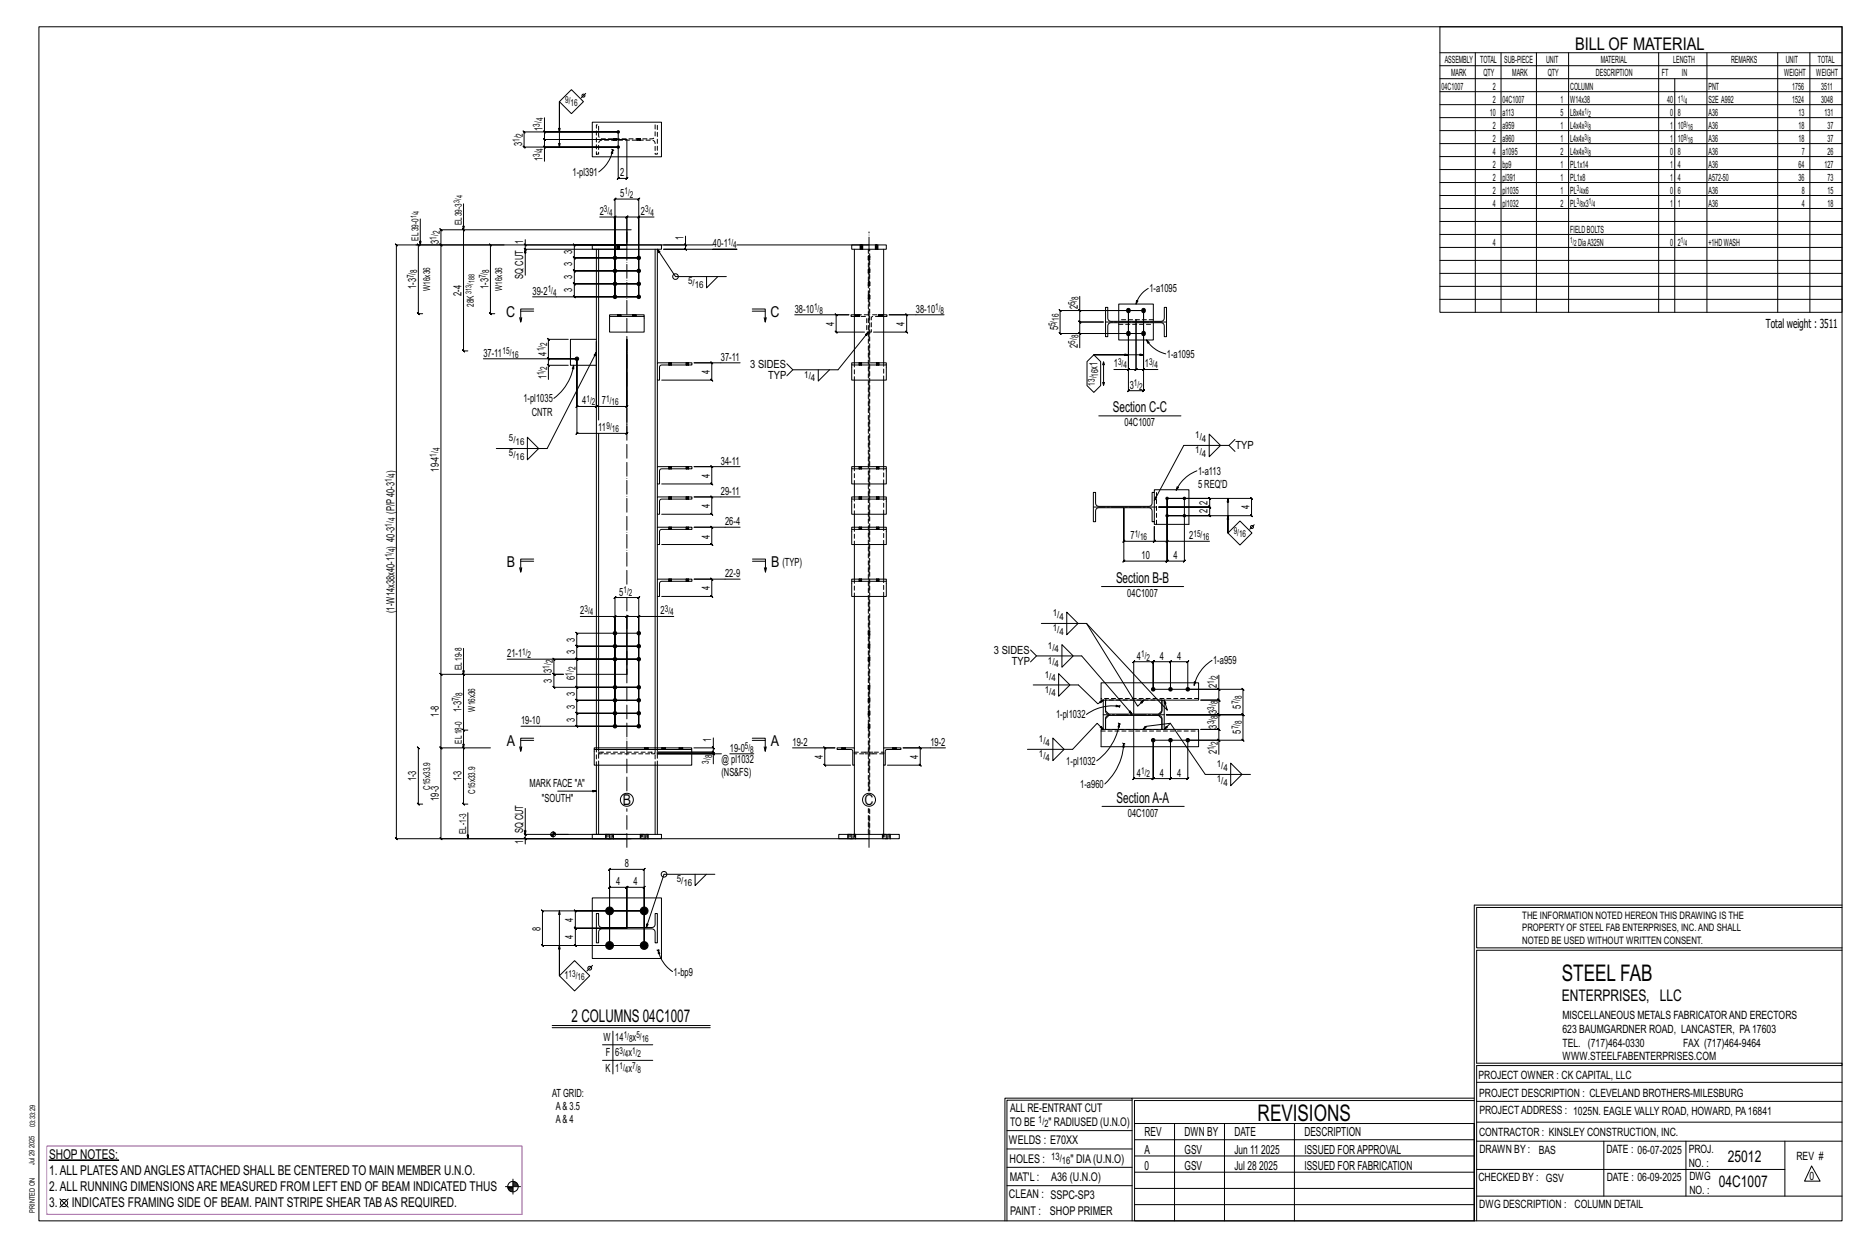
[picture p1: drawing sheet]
<svg xmlns="http://www.w3.org/2000/svg" width="914mm" height="610mm" viewBox="0 0 914 610" stroke-linecap="round" stroke-linejoin="round" font-family="sans-serif">
<g fill="#000" stroke="#000" stroke-width=".49">
<path d="M24 568h34z"/>
<circle cx="303" cy="72" r=".6"/>
<circle cx="303" cy="65" r=".6"/>
<circle cx="301" cy="133" r=".9"/>
<circle cx="301" cy="139" r=".9"/>
<circle cx="301" cy="126" r=".9"/>
<circle cx="313" cy="139" r=".9"/>
<circle cx="313" cy="126" r=".9"/>
<circle cx="313" cy="133" r=".9"/>
<circle cx="301" cy="145" r=".9"/>
<circle cx="313" cy="145" r=".9"/>
<circle cx="552" cy="152" r="1"/>
<circle cx="560" cy="152" r="1"/>
<circle cx="282" cy="176" r=".9"/>
<circle cx="552" cy="163" r="1"/>
<circle cx="560" cy="163" r="1"/>
<circle cx="571" cy="252" r=".6"/>
<circle cx="571" cy="244" r=".6"/>
<circle cx="580" cy="252" r=".6"/>
<circle cx="580" cy="244" r=".6"/>
<circle cx="301" cy="316" r=".9"/>
<circle cx="301" cy="310" r=".9"/>
<circle cx="313" cy="316" r=".9"/>
<circle cx="313" cy="310" r=".9"/>
<circle cx="301" cy="336" r=".9"/>
<circle cx="301" cy="322" r=".9"/>
<circle cx="313" cy="322" r=".9"/>
<circle cx="313" cy="336" r=".9"/>
<circle cx="564" cy="337" r=".9"/>
<circle cx="573" cy="337" r=".9"/>
<circle cx="581" cy="337" r=".9"/>
<circle cx="301" cy="343" r=".9"/>
<circle cx="301" cy="349" r=".9"/>
<circle cx="301" cy="355" r=".9"/>
<circle cx="313" cy="343" r=".9"/>
<circle cx="313" cy="349" r=".9"/>
<circle cx="313" cy="355" r=".9"/>
<circle cx="564" cy="362" r=".9"/>
<circle cx="573" cy="362" r=".9"/>
<circle cx="581" cy="362" r=".9"/>
<circle cx="298" cy="446" r="1.9"/>
<circle cx="315" cy="446" r="1.9"/>
<circle cx="298" cy="463" r="1.9"/>
<circle cx="315" cy="463" r="1.9"/>
</g>
<g fill="none" stroke="#000" stroke-width=".49">
<path d="M19 13h883v584h-883zM705 13h197v140h-197zM705 26h197M705 32h197M705 39h197M722 26v127M735 26v127M752 26v127M768 26v127M812 26v127M820 39v114M836 26v127"/>
<path d="M870 26v127M886 26v127M267 58v7h36h-46l-1-1 1 1v7l-1-1 1 1h46h-36v7M280 44l6 6-6 6-6-6zM287 46l-3 2M290 60h34v17h-34zM705 45h197M705 51h197M705 58h197M266 71l1 1zM266 64l1 1zM267 65v3h-1l1 1v-1h40h-40h-1l1 1v-1v4"/>
<path d="M274 65v-15v22M299 73h1M300 73v2h-1zM300 73a17 17 0 0 1-7 11M300 73v1M300 68h.1M300 69h.1M302 68h.1M302 69h.1M303 65v22l-1 1 1-1h4l-1 1 1-1v-18M312 68h.1M312 69h.1"/>
<path d="M314 68h.1M314 69h.1M705 64h197M705 70h197M705 77h197M227 100v72l-1-1 1 1h2M705 83h197M705 89h197M705 96h197M204 119l1 1zM205 120v33h-1l1 1v-1h2M206 107v13"/>
<path d="M215 119l1 1zM226 112l1 1zM240 119l1 1zM240 120v33l1 1-1-1h2M247 120h-31l-1-1 1 1v210M257 119l1 1zM257 117v3h50h-26v-1l1 1h-1v6l1 1-1-1h32h-32l1 1-1-1v7v-1l1 1h-1h32h-32v-1l1 1h-1v6v-1l1 1h-1h32h-32v-1l1 1h-1v6l1 1-1-1h32h-52M257 120v2v-1l1 1h-1h50M290 120h34v2h-34zM294 106h7v39v-48v1l1-1h-1h12l-1 1 1-1v48v-39h7M301 106h6l-1 1 1-1v14v-14l-1 1 1-1h6M302 106l-1 1z"/>
<path d="M302 120h.1M303 120h.1M309 112h-93h-1l1 1v-1v8h-12M313 106l-1 1zM335 119l1 1zM336 120v2l-1-1 1 1h-11h36h-12M336 116v4h-11M349 120h-155v-1l1 1h-1v290l1 1-1-1h231M361 120h64M417 120h17v2h-17zM421 120h.1M422 120h.1"/>
<path d="M428 120h.1M430 120h.1M705 102h197M705 108h197M705 115h197M257 122v13M292 122v244M293 122v84M302 122h.1M303 122h.1M321 122v244M346 135v6l5-6"/>
<path d="M356 135h-25l-9-13 1 1-1 1v-2v56M418 122v56M421 122h.1M422 122h.1M425 138h.1M425 140h.1M425 132h.1M425 133h.1M425 125h.1M425 127h.1M426 138h.1M426 140h.1"/>
<path d="M426 132h.1M426 133h.1M426 125h.1M426 127h.1M428 122h.1M430 122h.1M433 122v56M705 121h197M705 127h197M705 134h197M254 155l1 3M255 152h6"/>
<path d="M261 151h-6v7v-3M298 154h17v1h-17zM298 155v7h17v-7M368 151h7v7v-3M368 152h7M374 155l1 3M389 154h27h-7l1 1-1-1v8l1 1-1-1h14M418 154h-1v1h1M419 154h.1M419 155h.1M421 154h.1M421 155h.1"/>
<path d="M425 144h.1M425 146h.1M426 144h.1M426 146h.1M430 154h.1M430 155h.1M432 154h.1M432 155h.1M433 154h1v1h-1M462 154h-27h9h-1l1 1v-1v8h-1l1 1v-1h-16M528 151l1 1zM529 145v7h31h-41l-1-1 1 1v11h-1l1 1v-1h41h-31v7"/>
<path d="M529 152v6l-1-1 1 1h11h-11l-1-1 1 1v5M541 150h1v6l2 1h25l1-1v-6h1v15h-1v-6l-2-1h-25l-1 1v6h-1zM548 158v8h17v-8M548 157v-8h17v8M556 147h1l-1 2zM562 141a13 13 0 0 0-6 8M705 140h197M705 146h197M237 176h45M268 178l1 1zM278 179h-10v7M278 166h-10l1 1-1-1v10v-1l1 1h-1h14h-14v-1l1 1h-1v3"/>
<path d="M281 179v2l-1-1zM281 179a25 25 0 0 1-10 16M282 176v23l1-1-1 1h10h-1l1-1v1v-32v32h-1l1-1v1h15h-1l1-1v1v-33v46l-1 1 1-1h-25h1l-1 1v-1zM292 166h-13v13h13M292 172l-24 47h-25M322 178h17v1h-16v1v6h-1zM327 177v1M327 179h.1M329 177v1M329 179h.1M336 177v1M336 179h.1"/>
<path d="M337 177v1M337 179h.1M362 178h-22h8v-1l1 1h-1v8v-1l1 1h-1h-24M417 178h17v1h-17zM417 179v7h17v-7M421 177v1M421 179h.1M422 177v1M422 179h.1M425 162l-15 19h-22l-3-3M429 177v1M429 179h.1"/>
<path d="M430 177v1M430 179h.1M528 163l1 1zM532 177l3-3 4 3v12l-4 3-3-3zM540 178v-1l1 1M540 177v11l1-1M552 174h-17h25M561 166l2 2h-1zM561 166a15 15 0 0 0 10 7M322 186v42M388 181l-3 3M401 181v5l5-5"/>
<path d="M418 186v42M433 186v42M540 187v1M545 181h7v-29v39v1l1-1h-1h8l-1 1 1-1v-39v29h7M552 181h4l1-1-1 1v-25v25l1-1-1 1h4M553 180l-1 1zM560 180l-1 1zM258 214l6 5-6 6zM293 212v154M538 203h40M592 212l5 6-5 5zM602 218l3 3"/>
<path d="M605 215l-3 3h-23l-14 27M322 228h17v1h-16v1v7h-1zM322 237v6M327 228h.1M327 229h.1M329 228h.1M329 229h.1M336 228h.1M336 229h.1M337 228h.1M337 229h.1M362 228h-22h8l1 1-1-1v9v-1l1 1h-1h-24"/>
<path d="M417 228h17v1h-17zM417 229v8h17v-8M418 237v6M421 228h.1M421 229h.1M422 228h.1M422 229h.1M429 228h.1M429 229h.1M430 228h.1M430 229h.1M433 237v6"/>
<path d="M576 238h1l-1 2zM586 230a18 18 0 0 0-10 10M322 258h17v1h-16v1v6h-1zM322 243h17v1h-16v1v7h-1zM322 252v6M327 243h.1M327 244h.1M327 258h.1M327 259h.1M329 243h.1M329 244h.1M329 258h.1"/>
<path d="M329 259h.1M336 243h.1M336 244h.1M336 258h.1M336 259h.1M337 243h.1M337 244h.1M337 258h.1M337 259h.1M362 258h-22h8v-1l1 1h-1v8l1 1-1-1h-24M362 243h-22h8l1 1-1-1v9v-1l1 1h-1h-24M417 258h17v1h-17z"/>
<path d="M417 243h17v1h-17zM417 259v7h17v-7M417 244v8h17v-8M418 252v6M421 243h.1M421 244h.1M421 258h.1M421 259h.1M422 243h.1M422 244h.1M422 258h.1M422 259h.1"/>
<path d="M429 243h.1M429 244h.1M429 258h.1M429 259h.1M430 243h.1M430 244h.1M430 258h.1M430 259h.1M433 252v6M565 241v-1h17v17h-17v-16h-1v6l-2 1h-25l-1-2v-5h-1v14h1v-6l2-1 25 1 1 1v5h1M571 244h42l-1-1 1 1v8h-1l1 1v-1h-42h21l1 1-1-1v-4l1 1-1-1h-25h25l1 1-1-1v-4h1l-1-1v1zM571 252v13h21"/>
<path d="M580 244v31v-1l-1 1h1h-9l1-1-1 1v-31v31l1-1-1 1h-21l1-1-1 1v-27v17l1-1-1 1h15l1-1-1 1v-7v7l1-1-1 1h6M601 244v17v-9M614 257l-2 2M254 278l1 2M255 275h6M261 274h-6v6v-2M322 266v17M368 274h7v6v-2M368 275h7M374 278l1 2M418 266v17M433 266v17"/>
<path d="M571 265l1-1-1 1zM601 261l6-6 6 6-6 6zM322 283h17v1h-16v1v7h-1zM322 292v74M327 283h.1M327 284h.1M329 283h.1M329 284h.1M336 283h.1M336 284h.1M337 283h.1M337 284h.1"/>
<path d="M362 283h-22h8l1 1-1-1v9v-1l1 1h-1h-24M417 283h17v1h-17zM417 284v8h17v-8M418 292v74M421 283h.1M421 284h.1M422 283h.1M422 284h.1M429 283h.1M429 284h.1M430 283h.1M430 284h.1"/>
<path d="M433 292v74M522 299l6 6-6 6zM539 287h40M227 317v40h-1l1 1v-1h2M284 302h17v53v-63v1l1-1h-1h12l-1 1 1-1v63v-53h17M301 302l1-1zM301 302h6h-1l1-1v1v28v-28h-1l1-1v1h6M312 302l1-1zM313 310h-31v-1l1 1h-1v6l1 1-1-1h31h-31l1 1-1-1v6l1 1-1-1h31h-31l1 1-1-1v14l1 1-1-1h31h-31l1 1-1-1v7v-1l1 1h-1h31h-31v-1l1 1h-1v6v-1l1 1h-1h31h-31v-1l1 1h-1v6l1 1-1-1h31h-58M425 309h.1M425 311h.1M425 315h.1"/>
<path d="M425 317h.1M426 309h.1M426 311h.1M426 315h.1M426 317h.1M504 318l3 3h22l25 28M510 305h22M520 315l5 6-5 5zM532 305l39 42-1-4 1 1h-1v-1h17v-9h-48v9h1M532 305l25 41 3-3M215 329l1 1zM226 329l1 1z"/>
<path d="M248 322h65M270 330h-54l-1-1 1 1v36M282 330h25zM301 322h-30l1 1-1-1v8v-1l1 1h-1h5h-5v-1l1 1h-1v6l1 1-1-1h42M425 335h.1M425 337h.1M425 322h.1M425 323h.1M426 335h.1M426 337h.1M426 322h.1M426 323h.1"/>
<path d="M506 335h22l9 9 3-1M507 321l-3 3M518 330l6 5-6 6zM564 337h44l1 1-1-1v13v-1l1 1h-1h-37h37v-1l1 1h-1v12l1 1-1-1h-44M585 334v1zM593 323a20 20 0 0 0-8 12M596 337l1 1zM597 330v7h-16v-13l1-1-1 1h-8v-1l-1 1h1v13v-13v-1l-1 1h1h-9l1-1-1 1v13v-13l1-1-1 1h-9v-1l-1 1h1v25M597 337v6l-1-1 1 1h-9h9l-1-1 1 1v7l-1-1 1 1h-26h26l-1-1 1 1v7l-1-1 1 1h-9h9l-1-1 1 1v5M227 353v40h-1l1 1v-1h2M425 342h.1M425 343h.1"/>
<path d="M425 348h.1M425 350h.1M425 354h.1M425 356h.1M426 342h.1M426 343h.1M426 348h.1M426 350h.1M426 354h.1M426 356h.1M540 343h1v5l2 1h25l1-1v-5h1v14h17v8h-48v-8h1zM543 350l-2 2v5v-5l1-2h26l1 2v5l2-1v-1l-1 2 3-3 17 25h22"/>
<path d="M543 349l-2-1v-5h28v5l-2 1M546 345l2 1h-2zM547 354h1M548 354v2h-1zM548 354a28 28 0 0 1-11 18M548 354h.1M548 346a22 22 0 0 0-16 4M548 346h.1M548 345v1M555 350v31h-1l1-1v1h9l1-1-1 1v-19v19l1-1-1 1h9h-1l1-1v1v-19v19h-1l1-1v1h8l1-1-1 1v-19h16v7M567 350l2 2v5h-29l-3-3-12 13h-22M573 354l-12 1-1 2 1-2v1l-1 1"/>
<path d="M204 365l1 1zM205 366v27h-1l1 1v-1h2M215 365l1 1zM226 365l1 1zM240 366h-24l-1-1 1 1v44h-1l1 1v-1h93M254 365l1 3M255 362h6M261 361h-6v7v-3M291 366h48v1h-48zM291 367v7h48v-7M292 374v34M293 374v34"/>
<path d="M316 366h.1M316 367h.1M317 366h.1M317 367h.1M321 374v34M322 374v34M324 366h.1M324 367h.1M326 366h.1M326 367h.1M332 366h.1M332 367h.1"/>
<path d="M334 366h.1M334 367h.1M349 368l1 1zM349 365l1 1zM349 366v2l1 1-1-1h-27h27l1 1-1-1v1M349 361v5h-9M353 369h-31h27v5M357 369h12M368 361h7v7v-3M368 362h7M374 365l1 3M388 366h21h-5l-1-1 1 1v8h-1l1 1v-1h12"/>
<path d="M410 366h8v8h-1v-7h-7zM412 366h.1M412 367h.1M414 366h.1M414 367h.1M418 374v34M433 366h8v1h-7l-1 7zM433 374v34M437 366h.1M437 367h.1M439 366h.1M439 367h.1"/>
<path d="M463 366h-21h8v-1l1 1h-1v8l1 1-1-1h-16M515 361l6 6-6 5zM550 364h.1M550 364v2v-1zM550 364a29 29 0 0 1-9 20M550 364h1M596 362l1 1zM602 373l6 6-6 5zM229 398v12M257 396v12M273 387h19M539 395h41"/>
<path d="M257 410l1 1zM269 408h9M270 408h1M270 409h1M271 407v3M271 408h1M271 407h1M271 407h.1M290 408h34v2h-34zM296 408h.1M296 410h.1M300 408h.1"/>
<path d="M300 410h.1M307 410h-50v3M307 408h-50l1 1-1-1v2M313 408h.1M313 410h.1M317 408h.1M317 410h.1M411 408h29v2h-29zM415 408h.1M415 410h.1M419 408h.1M419 410h.1"/>
<path d="M432 408h.1M432 410h.1M436 408h.1M436 410h.1M290 439h34v30h-34zM299 425h-1h17v1l1-1h-1v38v-29h1l-1 1v-1h-8l-1 1 1-1v20v-20l-1 1 1-1h-9h1l-1 1v-1v29v-38v1zM340 428v5l6-5M350 428h-25l-9 26M265 445l1 1h49h-33l-1-1 1 1v8h-1l1 1v-1h25h-25h-1l1 1v-1v9l-1-1 1 1h33h-49l-1-1 1 1v-17zM274 446v31v-14M292 447h1v6l2 1h25l1-2v-5h1v14h-1v-6l-2-1-25 1-1 1v5h-1zM722 443v154"/>
<path d="M722 443h180M902 444h-179v20h179M281 470l8 7-8 8-7-8zM290 472l-3 3M322 465h.1M322 465l1 1-1 1zM322 465a17 17 0 0 0 7 10M322 465h1M902 465h-179v55h179v1h-179v76M270 502h78M270 503h78M295 511h25"/>
<path d="M295 519h25M300 504v21M554 538h-61v59M554 537h168M722 538h-167v13M723 539h179M723 530h179M493 553h61M555 550h167v47h-167zM555 558h167M575 550v47M599 550v47"/>
<path d="M634 550v47M723 549h179M723 558h179M785 558v27M825 558v27M874 558v27M251 577v7M251 579h2M251 580h3M251 578h2M493 571h61M493 562h61"/>
<path d="M555 573h167M555 566h167M723 572h151M887 570l4 8h-8zM29 587l4 4M33 587l-4 4M247 581h8M249 581h2M249 582h2M250 583h1M492 597v-60h62v60M493 580h61"/>
<path d="M555 589h167M555 581h167M723 585h179"/>
<circle cx="286" cy="47" r=".7"/>
<circle cx="331" cy="135" r="1.4"/>
<circle cx="613" cy="258" r=".7"/>
<circle cx="307" cy="391" r="3"/>
<circle cx="425" cy="391" r="3"/>
<circle cx="271" cy="408" r="1.2"/>
<circle cx="325" cy="428" r="1.4"/>
<circle cx="289" cy="474" r=".9"/>
<circle cx="31" cy="589" r="1.8"/>
<circle cx="251" cy="581" r="2.6"/>
</g>
<path d="M23 561h233v33h-233z" fill="none" stroke="#f0f" stroke-width=".5"/>
<g fill="none" stroke="#000" stroke-width=".49" stroke-dasharray="2 1.4">
<path d="M292 61h1v6l2 1h25l1-2v-5h1v14h-1v-5l-2-1h-25l-1 1v5h-1zM300 68h.1M300 68v1M300 69h.1M300 69v-1M301 68v1zM301 69v-1M301 69l1-1M301 68h.1M302 69v-1M302 69h.1M312 68h.1"/>
<path d="M312 68v1M312 69h.1M312 69v-1M312 68l1 1zM313 69v-1M313 68h.1M313 69l1-1M314 69v-1M314 69h-1M302 120h.1M302 120v2M302 120l1 2z"/>
<path d="M303 120h.1M421 120h.1M421 120v2M421 120l1 2zM422 120h.1M428 120h1M428 120v2M429 120v2zM429 120h.1M302 122h.1M302 122v-2M303 122v-2"/>
<path d="M303 122h.1M421 122h.1M421 122v-2M422 122v-2M422 122h.1M425 139h1zM425 139h1M425 138h1M425 138h.1M425 140h.1M425 139l1 1M425 132l1 1z"/>
<path d="M425 132h1M425 132h.1M425 133h.1M425 133h1M425 126h1zM425 126h1M425 125h.1M425 127h.1M425 127h1M425 126l1 1M425 122v265M425 140h1"/>
<path d="M426 138h-1M426 132h-1M426 125h-1M426 138h.1M426 139h.1M426 132h.1M426 133h.1M426 125h.1M426 126v1M429 122h-1M429 122v-2M429 122l1-2"/>
<path d="M430 122v-2M430 122h.1M302 154v1zM302 154h1M303 154l-1 1M303 155v-1v1M303 154v1M304 154v1M310 154v1zM310 154h.1M310 154v1M310 155l1-1-1 1"/>
<path d="M311 154v1M418 155h6v7h1M419 154v1M419 154h.1M420 154l-1 1M420 155v-1l-1 1M420 154v1M421 154v1M421 154h.1M421 155h.1M421 155v-1M425 145h1z"/>
<path d="M425 145h1M425 144h.1M425 146h.1M425 146h1M425 145l1 1M425 154h-7M426 144h-1M426 144h.1M426 145v1M430 154v1M430 154h.1M431 154l-1 1"/>
<path d="M431 155v-1l-1 1M431 154v1M432 154v1M432 154h.1M432 155h.1M432 155v-1M433 154h-7M548 159h17M565 156h-17M327 178v1M327 177h.1M328 177l-1 2"/>
<path d="M328 177v2zM328 177v2M328 179h.1M329 177h.1M329 179h.1M329 179v-1M336 178v1M336 177h.1M336 177v2M336 177l1 2zM336 179h.1M337 177v2"/>
<path d="M337 177h.1M337 179h.1M337 179v-1M418 178v8M421 178v1M421 177h.1M421 177v2M421 177v2zM421 179h.1M422 177v2M422 177h.1M422 179h.1"/>
<path d="M422 179v-1M426 162h1v-7h6M429 178v1M429 177h.1M429 177v2M430 177v2zM430 177l-1 2M430 179h-1M430 177v2M430 177h.1M430 179h.1M430 179v-1"/>
<path d="M433 186v-8M327 228v1M327 228h.1M328 228l-1 1M328 228v1zM328 228v1M328 229h.1M329 228h.1M329 229h.1M329 229v-1M336 228v1M336 228h.1"/>
<path d="M336 228l1 1zM336 229h.1M337 228v1M337 228h.1M337 229h.1M337 229v-1M418 228v9M421 228v1M421 228h.1M421 228v1zM421 229h.1M422 228v1"/>
<path d="M422 228h.1M422 229h.1M422 229v-1M429 228v1M429 228h.1M430 228v1zM430 228l-1 1M430 229h-1M430 228v1M430 228h.1M430 229h.1M430 229v-1"/>
<path d="M433 237v-9M327 258v1M327 258h.1M327 243v1M327 243h.1M328 258l-1 1M328 243l-1 1M328 258v1zM328 258v1M328 259h.1M328 243v1zM328 243v1"/>
<path d="M328 244h.1M329 258h.1M329 243h.1M329 259h.1M329 259v-1M329 244h.1M329 244v-1M336 258v1M336 258h.1M336 243v1M336 243h.1M336 258l1 1z"/>
<path d="M336 259h.1M336 243l1 1zM336 244h.1M337 258v1M337 243v1M337 258h.1M337 243h.1M337 259h.1M337 259v-1M337 244h.1M337 244v-1M418 243v9"/>
<path d="M418 258v8M421 258v1M421 258h.1M421 243v1M421 243h.1M421 258v1zM421 259h.1M421 243v1zM421 244h.1M422 258v1M422 243v1M422 258h.1"/>
<path d="M422 243h.1M422 259h.1M422 259v-1M422 244h.1M422 244v-1M429 258v1M429 258h.1M429 243v1M429 243h.1M430 258v1zM430 258l-1 1M430 259h-1"/>
<path d="M430 243v1zM430 243l-1 1M430 244h-1M430 258v1M430 243v1M430 258h.1M430 243h.1M430 259h.1M430 259v-1M430 244h.1M430 244v-1M433 252v-9"/>
<path d="M566 257v-17M433 266v-8M327 283v1M327 283h.1M328 283l-1 1M328 283v1zM328 283v1M328 284h.1M329 283h.1M329 284h.1M329 284v-1M336 283v1"/>
<path d="M336 283h.1M336 283l1 1zM336 284h.1M337 283v1M337 283h.1M337 284h.1M337 284v-1M418 283v9M421 283v1M421 283h.1M421 283v1zM421 284h.1"/>
<path d="M422 283v1M422 283h.1M422 284h.1M422 284v-1M429 283v1M429 283h.1M430 283v1zM430 283l-1 1M430 284h-1M430 283v1M430 283h.1M430 284h.1"/>
<path d="M430 284v-1M433 292v-9M425 309l1 1zM425 309h1M425 309h.1M425 311h.1M425 310l1 1M425 310h1M425 316h1zM425 316h1M425 315h.1M425 317h.1"/>
<path d="M425 317h1M425 316l1 1M425 311h1M426 309h-1M426 315h-1M426 309h.1M426 310h.1M426 315h.1M426 316h.1M425 336h1zM425 336h1M425 335h.1"/>
<path d="M425 337h.1M425 337h1M425 336l1 1M425 322h1zM425 322h1M425 322h.1M425 323h.1M425 323h1M425 322l1 1M426 335h-1M426 322h-1M426 335h.1"/>
<path d="M426 336v1M426 322h.1M426 322v1M425 342l1 1zM425 342h1M425 342h.1M425 343h.1M425 343h1M425 349h1zM425 349h1M425 348h1M425 348h.1"/>
<path d="M425 350h.1M425 350h1M425 349l1 1M425 355h1zM425 355h1M425 355v-1M425 356h.1M425 356h1M425 355l1 1M426 342h-1M426 348h-1M426 354h-1"/>
<path d="M426 342h.1M426 343h.1M426 348h.1M426 349h.1M426 354v1M426 355v1M539 358h48M541 357h28M541 342v1M569 357h.1M569 343l-28-1M587 342h-48"/>
<path d="M292 366v8M293 374v-8M293 368h28v1h-28zM295 369v-1M316 366v1M316 366h.1M316 366l1 1zM316 367h.1M317 366v1M317 366h.1M317 367h.1M317 367v-1"/>
<path d="M319 368v1M321 366v8M322 374v-8M324 366v1M324 366h.1M325 366l-1 1M325 366v1zM325 367h.1M325 366v1M326 366h.1M326 367h.1M326 367v-1"/>
<path d="M332 366v1M332 366h1M333 366l-1 1M333 366v1M333 366l1 1zM333 367h.1M334 366v1M334 366h.1M334 367h.1M334 367v-1M412 366v1M412 366h.1"/>
<path d="M413 366l-1 1M413 366v1zM413 367h.1M413 366v1M414 366v1M414 366h.1M414 367h.1M414 367v-1M418 368h5v1h-5zM423 369h2M425 368h-2M426 369h1"/>
<path d="M427 368h6v1h-6zM427 368h-1M437 366v1M437 366h.1M438 366l-1 1M438 366v1zM438 367h.1M438 366v1M439 366h.1M439 367h.1M439 367v-1M425 396v12"/>
<path d="M426 387v-265M296 408v2M296 408h1M297 408l-1 2M298 408h-1v2M298 408h1v2h-1zM298 408v2h-1M298 410h.1M299 408h1v2h-1M300 408v2M300 408h.1M300 410h.1"/>
<path d="M300 410v-2M313 408v2M313 408h1M314 408l-1 2M315 408h-1v2M315 408h1v2h-1zM315 408v2h-1M315 410h.1M316 408h1v2h-1M317 408v2M317 408h.1M317 410h.1"/>
<path d="M317 410v-2M415 408v2M415 408h.1M416 408h-1v2M416 408v2h-1M417 408h1v2h-1zM417 408h-1v2M417 410h-1M418 408v2M418 408h1v2h-1M419 408h.1M419 410h.1"/>
<path d="M419 410v-2M426 408v-12M432 408v2M432 408h.1M433 408h-1v2M433 408v2h-1M434 408h1v2h-1zM434 408h-1v2M434 410h-1M435 408v2M435 408h1v2h-1M436 408h.1"/>
<path d="M436 410h.1M436 410v-2"/>
</g>
<path d="M307 286v-173M307 387v-95M425 387v-274M307 415v-19M425 415v-19" fill="none" stroke="#000" stroke-width=".49" stroke-dasharray="6.8 1 0 1"/>
<path d="M571 158h-30M535 248h31M570 350h-30" fill="none" stroke="#000" stroke-width=".49" stroke-dasharray="5.8 1 1 1"/>
<g font-size="11.2">
<text x="764" y="480">STEEL FAB</text>
<text x="616" y="548">REVISIONS</text>
</g>
<g font-size="8.6">
<text x="771" y="24">BILL OF MATERIAL</text>
<text x="280" y="500">2 COLUMNS 04C1007</text>
</g>
<g font-size="7.9">
<text x="765" y="490">ENTERPRISES, LLC</text>
<text x="846" y="569">25012</text>
<text x="841" y="581">04C1007</text>
</g>
<g font-size="7.3">
<text x="248" y="155">C</text>
<text x="377" y="155">C</text>
<text x="545" y="202">Section C-C</text>
<text x="248" y="277">B</text>
<text x="377" y="277">B</text>
<text x="546" y="285">Section B-B</text>
<text x="248" y="365">A</text>
<text x="377" y="365">A</text>
<text x="305" y="394">B</text>
<text x="423" y="394">C</text>
<text x="547" y="393">SectionA-A</text>
</g>
<g font-size="6.6">
<text x="24" y="567">SHOP NOTES:</text>
<text x="24" y="575">1.ALL PLATESANDANGLESATTACHED SHALL BE CENTERED TO MAIN MEMBER U.N.O.</text>
<text x="24" y="583">2.ALL RUNNING DIMENSIONSARE MEASURED FROM LEFT END OF BEAM INDICATED THUS</text>
<text x="24" y="591">3.</text>
<text x="35" y="591">INDICATES FRAMING SIDE OF BEAM. PAINT STRIPE SHEAR TABAS REQUIRED.</text>
</g>
<g font-size="6.1">
<text x="864" y="161">Total weight : 3511</text>
<text x="560" y="556">REV</text>
<text x="580" y="556">DWN BY</text>
<text x="604" y="556">DATE</text>
<text x="639" y="556">DESCRIPTION</text>
<text x="560" y="564">A</text>
<text x="580" y="564">GSV</text>
<text x="604" y="564">Jun 11</text>
<text x="617" y="564">2025</text>
<text x="639" y="564">ISSUED FORAPPROVAL</text>
<text x="560" y="572">0</text>
<text x="580" y="572">GSV</text>
<text x="604" y="572">Jul 28</text>
<text x="616" y="572">2025</text>
<text x="639" y="572">ISSUED FOR FABRICATION</text>
</g>
<g font-size="5.9">
<text x="494" y="560">WELDS : E70XX</text>
<text x="494" y="569">HOLES :</text>
<text x="524" y="569">&quot; DIA(U.N.O)</text>
<text x="494" y="578">MAT'L :</text>
<text x="515" y="578">A36 (U.N.O)</text>
<text x="494" y="586">CLEAN : SSPC-SP3</text>
<text x="495" y="595">PAINT :</text>
<text x="514" y="595">SHOP PRIMER</text>
</g>
<g font-size="5.8">
<text x="494" y="544">ALL RE-ENTRANT CUT</text>
<text x="494" y="551">TO BE</text>
<text x="513" y="551">&quot; RADIUSED (U.N.O)</text>
</g>
<g font-size="5.6">
<text x="765" y="499">MISCELLANEOUS METALS FABRICATORAND ERECTORS</text>
<text x="765" y="505">623 BAUMGARDNER ROAD, LANCASTER, PA17603</text>
<text x="765" y="512">TEL. (717)464-0330</text>
<text x="824" y="512">FAX (717)464-9464</text>
<text x="765" y="519">WWW.STEELFABENTERPRISES.COM</text>
<text x="724" y="528">PROJECT OWNER : CK CAPITAL, LLC</text>
<text x="724" y="537">PROJECT DESCRIPTION : CLEVELAND BROTHERS-MILESBURG</text>
<text x="724" y="545">PROJECTADDRESS : 1025N. EAGLE VALLY ROAD, HOWARD, PA16841</text>
<text x="724" y="556">CONTRACTOR : KINSLEY CONSTRUCTION, INC.</text>
<text x="724" y="564">DRAWN BY :</text>
<text x="753" y="564">BAS</text>
<text x="786" y="564">DATE : 06-07-2025</text>
<text x="827" y="564">PROJ.</text>
<text x="879" y="568">REV #</text>
<text x="827" y="571">NO. :</text>
<text x="724" y="578">CHECKED BY : GSV</text>
<text x="787" y="578">DATE : 06-09-2025</text>
<text x="827" y="578">DWG</text>
<text x="886" y="578">0</text>
<text x="827" y="584">NO. :</text>
<text x="724" y="591">DWG DESCRIPTION : COLUMN DETAIL</text>
</g>
<g font-size="5.5">
<text x="266" y="64" transform="rotate(-90 266 64)">1</text>
<text x="256" y="71" transform="rotate(-90 256 71)">3</text>
<text x="266" y="79" transform="rotate(-90 266 79)">1</text>
<text x="280" y="86">1-pl391</text>
<text x="304" y="86">2</text>
<text x="304" y="96">5</text>
<text x="294" y="105">2</text>
<text x="314" y="105">2</text>
<text x="215" y="119" transform="rotate(-90 215 119)">3</text>
<text x="256" y="119" transform="rotate(-90 256 119)">1</text>
<text x="335" y="118" transform="rotate(-90 335 118)">1</text>
<text x="280" y="124" transform="rotate(-90 280 124)">3</text>
<text x="349" y="121">40-1</text>
<text x="280" y="130" transform="rotate(-90 280 130)">3</text>
<text x="256" y="136" transform="rotate(-90 256 136)">SQ CUT</text>
<text x="280" y="137" transform="rotate(-90 280 137)">3</text>
<text x="204" y="141" transform="rotate(-90 204 141)">1-3</text>
<text x="239" y="141" transform="rotate(-90 239 141)">1-3</text>
<text x="280" y="143" transform="rotate(-90 280 143)">3</text>
<text x="563" y="143">1-a1095</text>
<text x="226" y="145" transform="rotate(-90 226 145)">2-4</text>
<text x="261" y="144">39-2</text>
<text x="389" y="153">38-10</text>
<text x="448" y="153">38-10</text>
<text x="528" y="151" transform="rotate(-90 528 151)">2</text>
<text x="408" y="159" transform="rotate(-90 408 159)">4</text>
<text x="443" y="159" transform="rotate(-90 443 159)">4</text>
<text x="518" y="162" transform="rotate(-90 518 162)">5</text>
<text x="267" y="174" transform="rotate(-90 267 174)">4</text>
<text x="528" y="170" transform="rotate(-90 528 170)">2</text>
<text x="237" y="175">37-11</text>
<text x="353" y="177">37-11</text>
<text x="367" y="180">3 SIDES</text>
<text x="545" y="180">1</text>
<text x="560" y="180">1</text>
<text x="571" y="175">1-a1095</text>
<text x="267" y="186" transform="rotate(-90 267 186)">1</text>
<text x="347" y="183" transform="rotate(-90 347 183)">4</text>
<text x="376" y="185">TYP</text>
<text x="537" y="181" transform="rotate(-90 537 181)">x1</text>
<text x="553" y="190">3</text>
<text x="256" y="197">1-pl1035</text>
<text x="285" y="198">4</text>
<text x="295" y="198">7</text>
<text x="260" y="203">CNTR</text>
<text x="550" y="208">04C1007</text>
<text x="293" y="211">11</text>
<text x="605" y="220">TYP</text>
<text x="353" y="227">34-11</text>
<text x="193" y="231" transform="rotate(-90 193 231)">)</text>
<text x="215" y="231" transform="rotate(-90 215 231)">19-4</text>
<text x="347" y="234" transform="rotate(-90 347 234)">4</text>
<text x="586" y="232">1-a113</text>
<text x="586" y="239">5 REQ'D</text>
<text x="353" y="242">29-11</text>
<text x="193" y="251" transform="rotate(-90 193 251)">(P/P40-3</text>
<text x="347" y="249" transform="rotate(-90 347 249)">4</text>
<text x="591" y="251" transform="rotate(-90 591 251)">2</text>
<text x="591" y="247" transform="rotate(-90 591 247)">2</text>
<text x="612" y="249" transform="rotate(-90 612 249)">4</text>
<text x="355" y="257">26-4</text>
<text x="347" y="263" transform="rotate(-90 347 263)">4</text>
<text x="553" y="264">7</text>
<text x="582" y="264">2</text>
<text x="193" y="268" transform="rotate(-90 193 268)">) 40-3</text>
<text x="559" y="274">10</text>
<text x="575" y="274">4</text>
<text x="383" y="277">(TYP)</text>
<text x="355" y="282">22-9</text>
<text x="303" y="291">5</text>
<text x="347" y="289" transform="rotate(-90 347 289)">4</text>
<text x="552" y="292">04C1007</text>
<text x="193" y="300" transform="rotate(-90 193 300)">(1-W14x38x40-1</text>
<text x="284" y="301">2</text>
<text x="323" y="301">2</text>
<text x="281" y="314" transform="rotate(-90 281 314)">3</text>
<text x="248" y="322">21-1</text>
<text x="281" y="320" transform="rotate(-90 281 320)">3</text>
<text x="487" y="320">3 SIDES</text>
<text x="557" y="323">4</text>
<text x="568" y="323">4</text>
<text x="576" y="323">4</text>
<text x="270" y="329" transform="rotate(-90 270 329)">3</text>
<text x="495" y="325">TYP</text>
<text x="594" y="325">1-a959</text>
<text x="270" y="334" transform="rotate(-90 270 334)">3</text>
<text x="281" y="333" transform="rotate(-90 281 333)">6</text>
<text x="281" y="340" transform="rotate(-90 281 340)">3</text>
<text x="596" y="337" transform="rotate(-90 596 337)">2</text>
<text x="281" y="347" transform="rotate(-90 281 347)">3</text>
<text x="607" y="347" transform="rotate(-90 607 347)">5</text>
<text x="215" y="351" transform="rotate(-90 215 351)">1-8</text>
<text x="226" y="348" transform="rotate(-90 226 348)">1-3</text>
<text x="281" y="353" transform="rotate(-90 281 353)">3</text>
<text x="517" y="351">1-pl1032</text>
<text x="596" y="349" transform="rotate(-90 596 349)">3</text>
<text x="255" y="354">19-10</text>
<text x="596" y="356" transform="rotate(-90 596 356)">3</text>
<text x="607" y="359" transform="rotate(-90 607 359)">5</text>
<text x="348" y="363" transform="rotate(-90 348 363)">1</text>
<text x="388" y="365">19-2</text>
<text x="455" y="365">19-2</text>
<text x="357" y="368">19-0</text>
<text x="403" y="371" transform="rotate(-90 403 371)">4</text>
<text x="449" y="371" transform="rotate(-90 449 371)">4</text>
<text x="596" y="369" transform="rotate(-90 596 369)">2</text>
<text x="353" y="373">@ pl1032</text>
<text x="522" y="374">1-pl1032</text>
<text x="204" y="382" transform="rotate(-90 204 382)">1-3</text>
<text x="226" y="382" transform="rotate(-90 226 382)">1-3</text>
<text x="353" y="380">(NS&amp;FS)</text>
<text x="557" y="380">4</text>
<text x="568" y="380">4</text>
<text x="576" y="380">4</text>
<text x="259" y="385">MARK FACE &quot;A&quot;</text>
<text x="529" y="385">1-a960</text>
<text x="215" y="392" transform="rotate(-90 215 392)">19-3</text>
<text x="265" y="392">&quot;SOUTH&quot;</text>
<text x="552" y="399">04C1007</text>
<text x="256" y="408" transform="rotate(-90 256 408)">SQ CUT</text>
<text x="256" y="413" transform="rotate(-90 256 413)">1</text>
<text x="306" y="424">8</text>
<text x="302" y="433">4</text>
<text x="310" y="433">4</text>
<text x="265" y="455" transform="rotate(-90 265 455)">8</text>
<text x="281" y="451" transform="rotate(-90 281 451)">4</text>
<text x="281" y="459" transform="rotate(-90 281 459)">4</text>
<text x="276" y="479">1</text>
<text x="330" y="477">1-bp9</text>
<text x="295" y="509">W</text>
<text x="301" y="509">14</text>
<text x="310" y="509">x</text>
<text x="297" y="517">F</text>
<text x="301" y="517">6</text>
<text x="308" y="517">x</text>
<text x="296" y="524">K</text>
<text x="301" y="524">1</text>
<text x="308" y="524">x</text>
<text x="270" y="537">AT GRID:</text>
<text x="272" y="543">A&amp; 3.5</text>
<text x="272" y="550">A&amp; 4</text>
</g>
<g font-size="5">
<text x="745" y="450">THE INFORMATION NOTED HEREON THIS DRAWING IS THE</text>
<text x="745" y="456">PROPERTY OF STEEL FAB ENTERPRISES, INC.AND SHALL</text>
<text x="745" y="462">NOTED BE USED WITHOUT WRITTEN CONSENT.</text>
<text x="508" y="550">1/</text>
<text x="511" y="551">2</text>
<text x="515" y="568">13/</text>
<text x="520" y="570">16</text>
</g>
<g font-size="4.9">
<text x="707" y="31">ASSEMBLY</text>
<text x="725" y="31">TOTAL</text>
<text x="736" y="31">SUB-PIECE</text>
<text x="757" y="31">UNIT</text>
<text x="784" y="31">MATERIAL</text>
<text x="819" y="31">LENGTH</text>
<text x="847" y="31">REMARKS</text>
<text x="874" y="31">UNIT</text>
<text x="890" y="31">TOTAL</text>
<text x="710" y="37">MARK</text>
<text x="726" y="37">QTY</text>
<text x="740" y="37">MARK</text>
<text x="758" y="37">QTY</text>
<text x="781" y="37">DESCRIPTION</text>
<text x="814" y="37">FT</text>
<text x="823" y="37">IN</text>
<text x="873" y="37">WEIGHT</text>
<text x="889" y="37">WEIGHT</text>
<text x="706" y="44">04C1007</text>
<text x="731" y="44">2</text>
<text x="769" y="44">COLUMN</text>
<text x="836" y="44">PNT</text>
<text x="877" y="44">1756</text>
<text x="891" y="44">3511</text>
<text x="731" y="50">2</text>
<text x="736" y="50">04C1007</text>
<text x="764" y="50">1</text>
<text x="769" y="50">W14x38</text>
<text x="816" y="50">40</text>
<text x="821" y="50">1</text>
<text x="836" y="50">S2E A992</text>
<text x="877" y="50">1524</text>
<text x="891" y="50">3048</text>
<text x="729" y="57">10</text>
<text x="736" y="57">a113</text>
<text x="764" y="57">5</text>
<text x="769" y="57">L8x4x</text>
<text x="818" y="57">0</text>
<text x="821" y="57">8</text>
<text x="836" y="57">A36</text>
<text x="880" y="57">13</text>
<text x="893" y="57">131</text>
<text x="731" y="63">2</text>
<text x="736" y="63">a959</text>
<text x="764" y="63">1</text>
<text x="769" y="63">L4x4x</text>
<text x="818" y="63">1</text>
<text x="821" y="63">10</text>
<text x="836" y="63">A36</text>
<text x="880" y="63">18</text>
<text x="895" y="63">37</text>
<text x="731" y="69">2</text>
<text x="736" y="69">a960</text>
<text x="764" y="69">1</text>
<text x="769" y="69">L4x4x</text>
<text x="818" y="69">1</text>
<text x="821" y="69">10</text>
<text x="836" y="69">A36</text>
<text x="880" y="69">18</text>
<text x="895" y="69">37</text>
<text x="731" y="76">4</text>
<text x="736" y="76">a1095</text>
<text x="764" y="76">2</text>
<text x="769" y="76">L4x4x</text>
<text x="818" y="76">0</text>
<text x="821" y="76">8</text>
<text x="836" y="76">A36</text>
<text x="882" y="76">7</text>
<text x="895" y="76">26</text>
<text x="731" y="82">2</text>
<text x="736" y="82">bp9</text>
<text x="764" y="82">1</text>
<text x="769" y="82">PL1x14</text>
<text x="818" y="82">1</text>
<text x="821" y="82">4</text>
<text x="836" y="82">A36</text>
<text x="880" y="82">64</text>
<text x="893" y="82">127</text>
<text x="731" y="88">2</text>
<text x="736" y="88">pl391</text>
<text x="764" y="88">1</text>
<text x="769" y="88">PL1x8</text>
<text x="818" y="88">1</text>
<text x="821" y="88">4</text>
<text x="836" y="88">A572-50</text>
<text x="880" y="88">36</text>
<text x="895" y="88">73</text>
<text x="731" y="95">2</text>
<text x="736" y="95">pl1035</text>
<text x="764" y="95">1</text>
<text x="769" y="95">PL x6</text>
<text x="818" y="95">0</text>
<text x="821" y="95">6</text>
<text x="836" y="95">A36</text>
<text x="882" y="95">8</text>
<text x="895" y="95">15</text>
<text x="731" y="101">4</text>
<text x="736" y="101">pl1032</text>
<text x="764" y="101">2</text>
<text x="769" y="101">PL x3</text>
<text x="818" y="101">1</text>
<text x="821" y="101">1</text>
<text x="836" y="101">A36</text>
<text x="882" y="101">4</text>
<text x="895" y="101">18</text>
<text x="769" y="114">FIELDBOLTS</text>
<text x="731" y="120">4</text>
<text x="772" y="120">DiaA325N</text>
<text x="818" y="120">0</text>
<text x="821" y="120">2</text>
<text x="836" y="120">+1HDWASH</text>
</g>
<g font-size="4.7">
<text x="277" y="50">9/</text>
<text x="279" y="52">16</text>
<text x="266" y="59" transform="rotate(-90 266 59)">4</text>
<text x="264" y="62" transform="rotate(-90 264 62)">3/</text>
<text x="254" y="69" transform="rotate(-90 254 69)">1/</text>
<text x="256" y="67" transform="rotate(-90 256 67)">2</text>
<text x="264" y="77" transform="rotate(-90 264 77)">3/</text>
<text x="266" y="74" transform="rotate(-90 266 74)">4</text>
<text x="306" y="95">1/</text>
<text x="308" y="97">2</text>
<text x="296" y="104">3/</text>
<text x="298" y="106">4</text>
<text x="316" y="104">3/</text>
<text x="318" y="106">4</text>
<text x="226" y="110" transform="rotate(-90 226 110)">EL39-3</text>
<text x="205" y="118" transform="rotate(-90 205 118)">EL39-0</text>
<text x="214" y="117" transform="rotate(-90 214 117)">1/</text>
<text x="215" y="115" transform="rotate(-90 215 115)">2</text>
<text x="356" y="120">1/</text>
<text x="359" y="121">4</text>
<text x="203" y="136" transform="rotate(-90 203 136)">7/</text>
<text x="204" y="134" transform="rotate(-90 204 134)">8</text>
<text x="238" y="136" transform="rotate(-90 238 136)">7/</text>
<text x="240" y="134" transform="rotate(-90 240 134)">8</text>
<text x="211" y="142" transform="rotate(-90 211 142)">W16x36</text>
<text x="246" y="142" transform="rotate(-90 246 142)">W16x36</text>
<text x="268" y="143">1/</text>
<text x="337" y="139">5/</text>
<text x="340" y="141">16</text>
<text x="271" y="145">4</text>
<text x="526" y="149" transform="rotate(-90 526 149)">5/</text>
<text x="528" y="147" transform="rotate(-90 528 147)">8</text>
<text x="232" y="150" transform="rotate(-90 232 150)">28K</text>
<text x="398" y="152">1/</text>
<text x="401" y="153">8</text>
<text x="458" y="152">1/</text>
<text x="460" y="153">8</text>
<text x="517" y="160" transform="rotate(-90 517 160)">5/</text>
<text x="518" y="157" transform="rotate(-90 518 157)">16</text>
<text x="528" y="165" transform="rotate(-90 528 165)">8</text>
<text x="246" y="173">15/</text>
<text x="266" y="172" transform="rotate(-90 266 172)">1/</text>
<text x="268" y="169" transform="rotate(-90 268 169)">2</text>
<text x="526" y="168" transform="rotate(-90 526 168)">5/</text>
<text x="250" y="175">16</text>
<text x="547" y="179">3/</text>
<text x="562" y="179">3/</text>
<text x="266" y="184" transform="rotate(-90 266 184)">1/</text>
<text x="268" y="181" transform="rotate(-90 268 181)">2</text>
<text x="394" y="185">1/</text>
<text x="538" y="184" transform="rotate(-90 538 184)">16</text>
<text x="550" y="180">4</text>
<text x="565" y="180">4</text>
<text x="397" y="186">4</text>
<text x="536" y="189" transform="rotate(-90 536 189)">13/</text>
<text x="555" y="189">1/</text>
<text x="558" y="191">2</text>
<text x="287" y="197">1/</text>
<text x="297" y="197">1/</text>
<text x="290" y="198">2</text>
<text x="299" y="198">16</text>
<text x="297" y="210">9/</text>
<text x="249" y="216">5/</text>
<text x="300" y="211">16</text>
<text x="585" y="214">1/</text>
<text x="215" y="221" transform="rotate(-90 215 221)">4</text>
<text x="252" y="218">16</text>
<text x="585" y="222">1/</text>
<text x="588" y="216">4</text>
<text x="214" y="223" transform="rotate(-90 214 223)">1/</text>
<text x="249" y="223">5/</text>
<text x="252" y="225">16</text>
<text x="588" y="223">4</text>
<text x="193" y="233" transform="rotate(-90 193 233)">4</text>
<text x="192" y="236" transform="rotate(-90 192 236)">1/</text>
<text x="192" y="258" transform="rotate(-90 192 258)">1/</text>
<text x="193" y="255" transform="rotate(-90 193 255)">4</text>
<text x="555" y="263">1/</text>
<text x="584" y="263">15/</text>
<text x="604" y="261">9/</text>
<text x="607" y="263">16</text>
<text x="558" y="264">16</text>
<text x="589" y="264">16</text>
<text x="192" y="273" transform="rotate(-90 192 273)">1/</text>
<text x="193" y="270" transform="rotate(-90 193 270)">4</text>
<text x="305" y="290">1/</text>
<text x="308" y="292">2</text>
<text x="286" y="299">3/</text>
<text x="325" y="299">3/</text>
<text x="289" y="301">4</text>
<text x="328" y="301">4</text>
<text x="515" y="302">1/</text>
<text x="519" y="303">4</text>
<text x="515" y="309">1/</text>
<text x="519" y="311">4</text>
<text x="513" y="317">1/</text>
<text x="256" y="320">1/</text>
<text x="258" y="322">2</text>
<text x="516" y="319">4</text>
<text x="559" y="322">1/</text>
<text x="561" y="323">2</text>
<text x="226" y="328" transform="rotate(-90 226 328)">EL19-8</text>
<text x="269" y="327" transform="rotate(-90 269 327)">1/</text>
<text x="271" y="325" transform="rotate(-90 271 325)">2</text>
<text x="282" y="328" transform="rotate(-90 282 328)">2</text>
<text x="513" y="325">1/</text>
<text x="516" y="326">4</text>
<text x="280" y="331" transform="rotate(-90 280 331)">1/</text>
<text x="511" y="332">1/</text>
<text x="515" y="333">4</text>
<text x="594" y="335" transform="rotate(-90 594 335)">1/</text>
<text x="596" y="332" transform="rotate(-90 596 332)">2</text>
<text x="226" y="340" transform="rotate(-90 226 340)">8</text>
<text x="511" y="339">1/</text>
<text x="515" y="341">4</text>
<text x="225" y="343" transform="rotate(-90 225 343)">7/</text>
<text x="594" y="347" transform="rotate(-90 594 347)">3/</text>
<text x="596" y="345" transform="rotate(-90 596 345)">8</text>
<text x="606" y="345" transform="rotate(-90 606 345)">7/</text>
<text x="608" y="342" transform="rotate(-90 608 342)">8</text>
<text x="233" y="348" transform="rotate(-90 233 348)">W16x36</text>
<text x="596" y="352" transform="rotate(-90 596 352)">8</text>
<text x="594" y="354" transform="rotate(-90 594 354)">3/</text>
<text x="606" y="357" transform="rotate(-90 606 357)">7/</text>
<text x="608" y="354" transform="rotate(-90 608 354)">8</text>
<text x="226" y="364" transform="rotate(-90 226 364)">EL18-0</text>
<text x="509" y="363">1/</text>
<text x="512" y="365">4</text>
<text x="596" y="364" transform="rotate(-90 596 364)">2</text>
<text x="349" y="371" transform="rotate(-90 349 371)">8</text>
<text x="365" y="367">5/</text>
<text x="367" y="368">8</text>
<text x="509" y="370">1/</text>
<text x="594" y="367" transform="rotate(-90 594 367)">1/</text>
<text x="347" y="374" transform="rotate(-90 347 374)">3/</text>
<text x="512" y="372">4</text>
<text x="596" y="375">1/</text>
<text x="599" y="377">4</text>
<text x="559" y="379">1/</text>
<text x="561" y="380">2</text>
<text x="596" y="383">1/</text>
<text x="211" y="386" transform="rotate(-90 211 386)">C15x33.9</text>
<text x="233" y="388" transform="rotate(-90 233 388)">C15x33.9</text>
<text x="599" y="384">4</text>
<text x="228" y="408" transform="rotate(-90 228 408)">EL-1-3</text>
<text x="331" y="432">5/</text>
<text x="335" y="433">16</text>
<text x="278" y="478">13/</text>
<text x="283" y="480">16</text>
<text x="305" y="508">1/</text>
<text x="308" y="510">8</text>
<text x="312" y="508">5/</text>
<text x="314" y="510">16</text>
<text x="303" y="516">3/</text>
<text x="309" y="516">1/</text>
<text x="306" y="517">4</text>
<text x="312" y="517">2</text>
<text x="303" y="523">1/</text>
<text x="306" y="525">4</text>
<text x="309" y="523">7/</text>
<text x="312" y="525">8</text>
</g>
<g font-size="4.2">
<text x="823" y="49">1/</text>
<text x="825" y="51">4</text>
<text x="776" y="56">1/</text>
<text x="778" y="57">2</text>
<text x="776" y="62">3/</text>
<text x="778" y="63">8</text>
<text x="824" y="62">9/</text>
<text x="826" y="63">16</text>
<text x="776" y="68">3/</text>
<text x="778" y="70">8</text>
<text x="824" y="68">9/</text>
<text x="826" y="70">16</text>
<text x="776" y="75">3/</text>
<text x="778" y="76">8</text>
<text x="772" y="94">3/</text>
<text x="774" y="95">4</text>
<text x="772" y="100">3/</text>
<text x="774" y="101">8</text>
<text x="778" y="100">1/</text>
<text x="780" y="101">4</text>
<text x="769" y="119">1/</text>
<text x="823" y="119">1/</text>
<text x="770" y="121">2</text>
<text x="825" y="121">4</text>
</g>
<g font-size="4">
<text x="225" y="99" transform="rotate(-90 225 99)">3/</text>
<text x="226" y="97" transform="rotate(-90 226 97)">4</text>
<text x="204" y="107" transform="rotate(-90 204 107)">1/</text>
<text x="205" y="105" transform="rotate(-90 205 105)">4</text>
<text x="231" y="144" transform="rotate(-90 231 144)">313/</text>
<text x="232" y="138" transform="rotate(-90 232 138)">188</text>
</g>
<g font-size="3.7">
<text x="17" y="551" transform="rotate(-90 17 551)">03:33:29</text>
<text x="17" y="562" transform="rotate(-90 17 562)">2025</text>
<text x="17" y="570" transform="rotate(-90 17 570)">Jul 29</text>
<text x="17" y="593" transform="rotate(-90 17 593)">PRINTED ON</text>
</g>
</svg>
